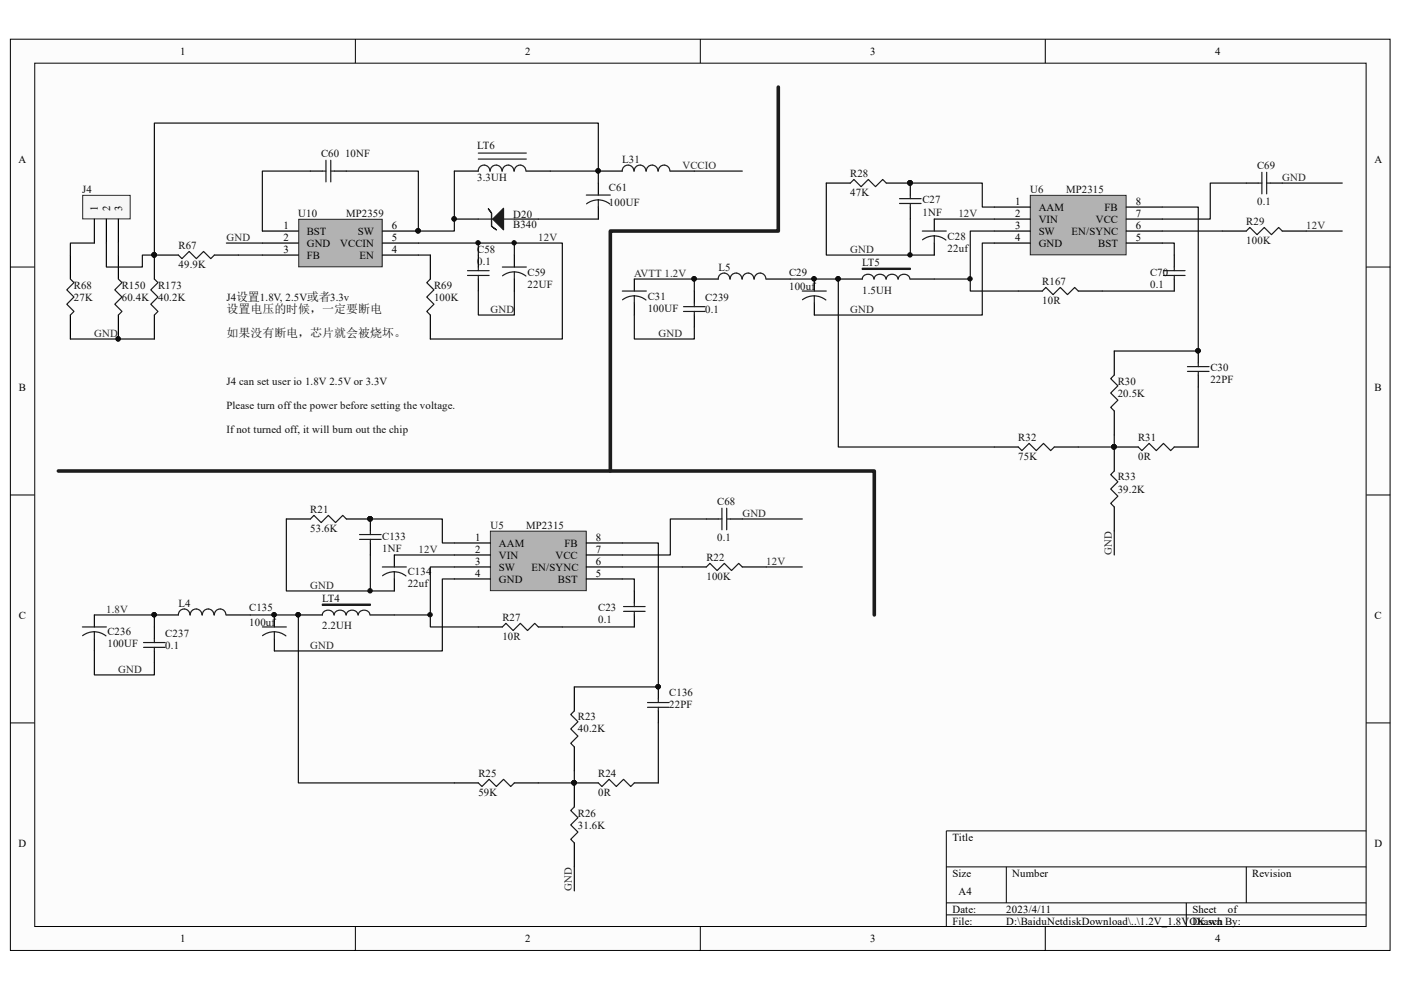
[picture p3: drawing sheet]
<svg xmlns="http://www.w3.org/2000/svg" width="297mm" height="210mm" viewBox="0 0 297 210" stroke-linecap="round" stroke-linejoin="round" font-family="sans-serif">
<path d="M2.3 8.4h292.4v193.1h-292.4z" fill="#fcfcfc"/>
<path d="M2.2 8.3h292.5v193.2h-292.5z" fill="none" stroke="#000" stroke-width=".21"/>
<path d="M7.5 13.5h282.1v182.9h-282.1z" fill="#fcfcfc"/>
<g fill="none" stroke="#000" stroke-width=".21">
<path d="M7.4 13.4h282.2v183h-282.2zM75.3 8.3v5.1M148.5 8.3v5.1M221.6 8.3v5.1M2.2 56.6h5.1M289.7 56.6h5.1M2.2 104.9h5.1M289.7 104.9h5.1M2.2 153.3h5.1M289.7 153.3h5.1M289.7 176.2h-89.1v20.3M75.3 196.5v5.1"/>
<path d="M148.5 196.5v5.1M200.6 183.8h89.1M200.6 191.4h89.1M200.6 194h89.1M213.4 183.8v7.6M221.6 196.5v5.1M251.5 191.4v5.1M264.2 183.8v7.6"/>
</g>
<g fill="none" stroke="#000" stroke-width=".25">
<path d="M175.2 38.8h5.1M187.9 38.8h5.1v2.6M264.2 38.8h2.6M269.3 38.8h2.6M134.5 59.2v2.5M147.2 59.2h5.1M162.5 59.2h5.1M172.7 59.2v2.5M177.7 59.2h5.1M193 43.9v2.5M193 59.2h5.1M198.1 46.4v2.6"/>
<path d="M198.1 51.5v2.6M249 54.1v2.5M249 59.2v2.5M259.1 49h5.1M271.9 49h5M134.5 64.2v2.6M147.2 61.7v2.5M147.2 66.8v2.5M172.7 64.2v2.6M215.9 61.7h5.1M228.6 61.7h5.1M236.2 74.4v5.1"/>
<path d="M210.8 94.8h5.1M223.5 94.8h5.1M236.2 87.1v5.1M241.3 94.8h-5.1v5.1M249 94.8h5.1M60.7 110h5.1M73.4 110h5.1v2.6M78.5 115.1v2.6M83.6 117.7v2.5M149.8 110h2.5M154.8 110h2.6M236.2 107.5v5.1"/>
<path d="M20 130.4v2.5M20 135.5v2.5M32.7 130.4h5.1M32.7 132.9v2.6M32.7 138v2.6M48 130.4h5.1M58.2 130.4v2.5M58.2 135.5v2.5M63.3 130.4h5M78.5 130.4h5.1M83.6 122.8v2.5M101.4 132.9h5.1"/>
<path d="M114.1 132.9h5.1M134.5 125.3v2.5M134.5 130.4v2.5M144.7 120.2h5.1M157.4 120.2h5.1M121.8 145.6v5.1M121.8 158.4v5.1M96.3 166h5.1M109.1 166h5M121.8 178.7v5.1M126.9 166h-5.1v5.1M134.5 166h5.1"/>
</g>
<g fill="#0e0e0e" stroke="#0e0e0e" stroke-width=".21">
<circle cx="192.9" cy="38.8" r=".47"/>
<circle cx="172.6" cy="59.1" r=".46"/>
<circle cx="192.9" cy="54" r=".47"/>
<circle cx="236.2" cy="94.7" r=".47"/>
<circle cx="147.2" cy="59.1" r=".46"/>
<circle cx="177.7" cy="59.1" r=".46"/>
<circle cx="78.5" cy="110" r=".47"/>
<circle cx="58.1" cy="130.3" r=".47"/>
<circle cx="78.5" cy="125.3" r=".47"/>
<circle cx="121.7" cy="166" r=".47"/>
<circle cx="32.7" cy="130.3" r=".46"/>
<circle cx="63.2" cy="130.3" r=".46"/>
</g>
<g fill="none" stroke="#1c1c1c" stroke-width=".25">
<path d="M180.3 38.8l.7-.7 1.6 1.5 1.5-1.5 1.5 1.5 1.6-1.5 .7 .7M266.8 38.8h.7M267.5 36.5v4.6M268.6 38.8h.7M268.6 36.5v4.6M154.7 59.2a1.23 1.23 0 0 0-1.2-1.3 1.23 1.23 0 0 0-1.2 1.3M157.3 59.2a1.24 1.24 0 0 0-1.3-1.3 1.24 1.24 0 0 0-1.2 1.3M159.8 59.2a1.22 1.22 0 0 0-1.2-1.3 1.22 1.22 0 0 0-1.2 1.3M162.4 59.2a1.22 1.22 0 0 0-1.3-1.3 1.22 1.22 0 0 0-1.2 1.3M182.8 56.9h10.2v.2h-10.2zM182.8 57h10.2M185.3 59.2a1.24 1.24 0 0 0-1.3-1.1 1.24 1.24 0 0 0-1.2 1.1"/>
<path d="M187.8 59.2a1.26 1.26 0 0 0-1.2-1.1 1.26 1.26 0 0 0-1.3 1.1M190.4 59.2a1.24 1.24 0 0 0-1.3-1.1 1.24 1.24 0 0 0-1.2 1.1M190.7 43.1h4.6M190.7 42.1h4.6M192.9 59.2a1.24 1.24 0 0 0-1.2-1.1 1.24 1.24 0 0 0-1.2 1.1M193 41.4v.7M193 43.1v.8M195.5 49h5.1M195.6 50.8l1.4-.6 1.1-.2 1.5 .3 .9 .6M198.1 50v1.5M246.7 58.4h4.6M246.7 57.4h4.6"/>
<path d="M249 56.6v.8M249 58.4v.8M264.2 49l.8-.8 1.5 1.6 1.5-1.6 1.6 1.6 1.5-1.6 .8 .8M131.9 61.7h5.1M134.5 62.7v1.5M134.5 62.7l1 .2 1.5 .7M134.5 62.7l-1.1 .2-1.4 .7M144.9 66h4.6M144.9 65h4.6M147.2 64.2v.8M147.2 66v.8M170.1 61.7h5.1"/>
<path d="M172.6 62.7l1.6 .4 .9 .5M172.6 62.7l-1.1 .2-1.4 .7M172.7 62.7v1.5M221 61.7l.7-.8 1.6 1.6 1.5-1.6 1.5 1.6 1.6-1.6 .7 .8M236.2 79.5l-.7 .8 1.5 1.5-1.5 1.5 1.5 1.6-1.5 1.5 .7 .7M215.9 94.8l.8 .7 1.5-1.5 1.5 1.5 1.5-1.5 1.6 1.5 .7-.7M236.2 99.9l-.7 .7 1.5 1.5-1.5 1.6 1.5 1.5-1.5 1.5 .7 .8M241.3 94.8l.8 .7 1.5-1.5 1.6 1.5 1.5-1.5 1.5 1.5 .8-.7M65.8 110l.8-.7 1.5 1.5 1.5-1.5 1.5 1.5 1.6-1.5 .7 .7M76.2 114.4h4.6M76.2 113.3h4.6M78.5 112.6v.7"/>
<path d="M78.5 114.4v.7M152.3 110h.8M153.1 107.7v4.6M154.1 110h.7M154.1 107.7v4.6M17.5 132.9h5.1M17.5 134.8l1.4-.7 1.1-.1 1.6 .3 .9 .5M20 133.9v1.6M30.4 137.3h4.6M30.4 136.2h4.6M32.7 135.5v.7M32.7 137.3v.7"/>
<path d="M40.3 130.4a1.22 1.22 0 0 0-1.3-1.3 1.22 1.22 0 0 0-1.2 1.3M42.8 130.4a1.24 1.24 0 0 0-1.2-1.3 1.24 1.24 0 0 0-1.3 1.3M45.3 130.4a1.22 1.22 0 0 0-1.2-1.3 1.22 1.22 0 0 0-1.2 1.3M47.9 130.4a1.22 1.22 0 0 0-1.2-1.3 1.22 1.22 0 0 0-1.2 1.3M55.6 132.9h5.1M58.2 134l1.5 .3 .9 .5M58.2 134l-1.1 .1-1.4 .7M58.2 133.9v1.6M68.3 128.1h10.2v.2h-10.2zM68.3 128.2h10.2M70.8 130.4a1.24 1.24 0 0 0-1.2-1 1.24 1.24 0 0 0-1.3 1M73.3 130.4a1.26 1.26 0 0 0-1.2-1 1.26 1.26 0 0 0-1.2 1"/>
<path d="M75.9 130.4a1.24 1.24 0 0 0-1.2-1 1.24 1.24 0 0 0-1.3 1M78.4 130.4a1.24 1.24 0 0 0-1.2-1 1.24 1.24 0 0 0-1.2 1M81.1 120.2h5.1M83.6 121.2v1.6M83.6 121.2l1.1 .2 1.4 .7M83.6 121.2l-1.1 .2-1.4 .7M106.5 132.9l.8-.7 1.5 1.5 1.5-1.5 1.5 1.5 1.6-1.5 .7 .7M132.2 129.6h4.6M132.2 128.6h4.6M134.5 127.8v.8M134.5 129.6v.8M149.8 120.2l.7-.8 1.5 1.6 1.6-1.6 1.5 1.6 1.5-1.6 .8 .8"/>
<path d="M121.8 150.7l-.8 .8 1.5 1.5-1.5 1.5 1.5 1.6-1.5 1.5 .8 .8M101.4 166l.8 .8 1.5-1.6 1.5 1.6 1.6-1.6 1.5 1.6 .8-.8M121.8 171.1l-.8 .7 1.5 1.6-1.5 1.5 1.5 1.5-1.5 1.6 .8 .7M126.9 166l.7 .8 1.5-1.6 1.6 1.6 1.5-1.6 1.5 1.6 .8-.8"/>
</g>
<g fill="none" stroke="#0e0e0e" stroke-width=".25">
<path d="M175.2 38.8v15.3h22.9M264.2 38.8h-7.6v7.6h-10.2M193 46.4v7.7M198.1 46.4h12.7M210.8 51.5h-2.5v15.3h-35.6M246.4 51.5h2.6v2.6M246.4 49h12.7M276.9 49h7.7M134.5 66.8v5.1h12.7v-2.6M60.7 110v15.3h22.9M78.5 117.7v7.6M83.6 117.7h12.7"/>
<path d="M149.8 110h-7.7v7.7h-10.2M20 138v5.1h12.7v-2.5M96.3 122.8h-2.5v15.2h-35.6M131.9 122.8h2.6v2.5M131.9 120.2h12.8M162.5 120.2h7.6"/>
</g>
<path d="M218.5 41.5h20.3v12.5h-20.3z" fill="#b2b2b2"/>
<path d="M218.4 41.4h20.4v12.6h-20.4z" fill="none" stroke="#262626" stroke-width=".21"/>
<path d="M210.8 43.9h7.6M210.8 46.4h7.6M210.8 49h7.6M210.8 51.5h7.6M238.8 43.9h7.6M238.8 46.4h7.6M238.8 49h7.6M238.8 51.5h7.6" fill="none" stroke="#000" stroke-width=".25"/>
<path d="M104.1 112.7h20.2v12.5h-20.2z" fill="#b2b2b2"/>
<path d="M104 112.6h20.3v12.6h-20.3z" fill="none" stroke="#262626" stroke-width=".21"/>
<path d="M254.1 74.4v2.6M254.1 79.5v2.6M96.3 115.1h7.7M96.3 117.7h7.7M124.3 115.1h7.6M124.3 117.7h7.6M96.3 120.2h7.7M96.3 122.8h7.7M124.3 120.2h7.6M124.3 122.8h7.6M139.6 145.6v2.6M139.6 150.7v2.6" fill="none" stroke="#000" stroke-width=".25"/>
<g fill="#0e0e0e" stroke="#0e0e0e" stroke-width=".21">
<circle cx="139.5" cy="145.6" r=".46"/>
<circle cx="254" cy="74.4" r=".47"/>
</g>
<path d="M251.8 78.7h4.5M251.8 77.7h4.5M254.1 77v.7M254.1 78.7v.8M137.3 150h4.6M137.3 149h4.6M139.6 148.2v.8M139.6 150v.7" fill="none" stroke="#1c1c1c" stroke-width=".25"/>
<path d="M254.1 82.1v12.7M236.2 112.6v5.1M139.6 153.3v12.7M121.8 183.8v5.1" fill="none" stroke="#0e0e0e" stroke-width=".25"/>
<path d="M63.4 46.6h17.6v10h-17.6z" fill="#b2b2b2"/>
<path d="M63.3 46.5h17.7v10.1h-17.7z" fill="none" stroke="#262626" stroke-width=".21"/>
<g fill="none" stroke="#000" stroke-width=".25">
<path d="M65.8 36.3h2.5M70.9 36.3h2.5M14.9 54.1v5.1M37.8 54.1h-5.1v5.1M45.5 54.1h5M55.6 49h7.7M55.6 51.5h7.7M55.6 54.1h7.7M81.1 49h7.6M81.1 51.5h7.6M81.1 54.1h7.6M14.9 66.8v5.1"/>
<path d="M32.7 66.8v5.1"/>
</g>
<g fill="#0e0e0e" stroke="#0e0e0e" stroke-width=".21">
<circle cx="88.6" cy="48.9" r=".47"/>
<circle cx="32.7" cy="54" r=".46"/>
</g>
<path d="M68.3 36.3h.8M69.1 34v4.6M70.1 36.3h.8M70.1 34v4.6M14.9 59.2l.8 .7-1.5 1.6 1.5 1.5-1.5 1.5 1.5 1.5-.8 .8M32.7 59.2l.8 .7-1.5 1.6 1.5 1.5-1.5 1.5 1.5 1.5-.8 .8M37.8 54.1l.8 .7 1.5-1.5 1.5 1.5 1.6-1.5 1.5 1.5 .8-.7" fill="none" stroke="#1c1c1c" stroke-width=".25"/>
<path d="M65.8 36.3h-10.2v12.7M50.5 54.1h5.1" fill="none" stroke="#0e0e0e" stroke-width=".25"/>
<path d="M17.6 41.5h10v4.9h-10z" fill="#f5f5f5"/>
<path d="M17.5 41.4h10.1v5h-10.1z" fill="none" stroke="#262626" stroke-width=".21"/>
<g fill="none" stroke="#000" stroke-width=".25">
<path d="M96.3 36.3h5.1M111.6 36.3h5.1M126.9 38.8v2.6M20 46.4v5.1M22.6 46.4v5.1M25.1 46.4v5.1M91.2 54.1v5.1M96.3 46.4h5.1M101.4 54.1v2.5M101.4 59.2v2.5M109.1 54.1v2.5M109.1 59.2v2.5"/>
<path d="M109.1 46.4h5M126.9 43.9v2.5M91.2 66.8v5.1"/>
</g>
<path d="M88.7 54.1h2.5M101.4 51.5v2.6M14.9 71.9h17.8M101.4 61.7v5.1h7.7v-5.1" fill="none" stroke="#0e0e0e" stroke-width=".25"/>
<g fill="none" stroke="#1c1c1c" stroke-width=".25">
<path d="M101.4 33.7h10.2M101.4 32.5h10.2M103.9 36.3a1.23 1.23 0 0 0-1.3-1.3 1.23 1.23 0 0 0-1.2 1.3M106.4 36.3a1.24 1.24 0 0 0-1.2-1.3 1.24 1.24 0 0 0-1.3 1.3M109 36.3a1.22 1.22 0 0 0-1.3-1.3 1.22 1.22 0 0 0-1.2 1.3M111.5 36.3a1.22 1.22 0 0 0-1.2-1.3 1.22 1.22 0 0 0-1.2 1.3M91.2 59.2l-.7 .7 1.5 1.6-1.5 1.5 1.5 1.5-1.5 1.5 .7 .8M99.1 58.4h4.6M99.1 57.4h4.6M101.4 56.6v.8M101.4 58.4v.8M101.4 46.4h7.7"/>
<path d="M106.5 56.6h5.1M106.5 58.5a4 4 0 0 1 5 0M109.1 57.6v1.6M124.3 41.4h5.1M126.9 42.4v1.5M126.9 42.4l1 .1 1.4 .8M126.9 42.4l-1.1 .1-1.4 .7"/>
</g>
<g fill="#0e0e0e" stroke="#0e0e0e" stroke-width=".21">
<circle cx="101.4" cy="51.5" r=".47"/>
<circle cx="96.3" cy="46.4" r=".46"/>
</g>
<path d="M104.5 46.4l2.3-2.2v4.5z" fill="#1c1c1c"/>
<path d="M134.4 36.3a1.23 1.23 0 0 0-1.2-1.3 1.23 1.23 0 0 0-1.3 1.3M136.9 36.3a1.24 1.24 0 0 0-1.2-1.3 1.24 1.24 0 0 0-1.2 1.3M139.5 36.3a1.22 1.22 0 0 0-1.2-1.3 1.22 1.22 0 0 0-1.3 1.3M142 36.3a1.22 1.22 0 0 0-1.2-1.3 1.22 1.22 0 0 0-1.2 1.3M25.1 59.2l.8 .7-1.6 1.6 1.6 1.5-1.6 1.5 1.6 1.5-.8 .8M103.5 44.2l.7 1v2.8l1 .7-1-.7v-2.8zM104.5 46.4l2.3-2.2v4.5z" fill="none" stroke="#1c1c1c" stroke-width=".25"/>
<g fill="#0e0e0e" stroke="#0e0e0e" stroke-width=".21">
<circle cx="96.3" cy="46.4" r=".46"/>
<circle cx="126.8" cy="36.2" r=".46"/>
<circle cx="25" cy="71.8" r=".46"/>
<circle cx="192.9" cy="38.8" r=".47"/>
<circle cx="177.7" cy="59.1" r=".46"/>
<circle cx="254" cy="74.4" r=".47"/>
<circle cx="236.2" cy="94.7" r=".47"/>
<circle cx="205.7" cy="59.1" r=".47"/>
<circle cx="147.2" cy="59.1" r=".46"/>
<circle cx="78.5" cy="110" r=".47"/>
<circle cx="63.2" cy="130.3" r=".46"/>
<circle cx="139.5" cy="145.6" r=".46"/>
<circle cx="121.7" cy="166" r=".47"/>
<circle cx="91.2" cy="130.3" r=".47"/>
<circle cx="32.7" cy="130.3" r=".46"/>
<circle cx="88.6" cy="48.9" r=".47"/>
<circle cx="109" cy="51.5" r=".46"/>
<circle cx="32.7" cy="54" r=".46"/>
</g>
<g fill="none" stroke="#0e0e0e" stroke-width=".25">
<path d="M73.4 36.3h15.3v12.7h7.6v-12.7M116.7 36.3h10.2M126.9 38.8v-12.7h-94.2v28h-2.5v2.5h-7.6v-5.1M147.2 36.3h10.2M193 38.8h15.3v5.1h2.5M271.9 38.8h12.7M20 51.5h-5.1v2.6M25.1 51.5v2.6M48 51.5h7.6M88.7 51.5h30.5v20.4h-28M109.1 51.5v2.6M114.1 46.4h12.8"/>
<path d="M134.5 59.2h12.7v2.5M167.6 59.2h10.1v35.6h33.1M198.1 59.2h7.6M210.8 49h-5.1v12.7h10.2M246.4 43.9h7.7v30.5h-17.9M233.7 61.7h15.3M236.2 92.2v2.6h-7.6M78.5 110h15.3v5.1h2.5M131.9 115.1h7.7v30.5h-17.8M157.4 110h12.7M20 130.4h12.7v2.5M53.1 130.4h10.2v35.6h33"/>
<path d="M83.6 130.4h7.6M96.3 120.2h-5.1v12.7h10.2M119.2 132.9h15.3M121.8 163.5v2.5h-7.7"/>
</g>
<path d="M126.9 36.3h5M142.1 36.3h5.1M25.1 54.1v5.1M25.1 66.8v5.1" fill="none" stroke="#000" stroke-width=".25"/>
<path d="M165 18.5v30.5h-35.6v50.9M12.4 99.9h173v30.5" fill="none" stroke="#1c1c1c" stroke-width=".76"/>
<g font-size="2.5" fill="#0e0e0e">
<text x="48" y="66.3">设置电压的时候，一定要断电</text>
<text x="48" y="71.4">如果没有断电，芯片就会被烧坏。</text>
</g>
<g font-size="2.3">
<text x="38.2" y="11.6">1</text>
<text x="111.3" y="11.6">2</text>
<text x="184.5" y="11.6">3</text>
<text x="257.6" y="11.6">4</text>
<text x="3.9" y="34.5">A</text>
<text x="291.4" y="34.5">A</text>
<text x="20.7" y="44.6" transform="rotate(-90 20.7 44.6)">1</text>
<text x="23.4" y="44.6" transform="rotate(-90 23.4 44.6)">2</text>
<text x="25.9" y="44.6" transform="rotate(-90 25.9 44.6)">3</text>
<text x="215.2" y="43.4">1</text>
<text x="215.2" y="46">2</text>
<text x="220.2" y="44.7">AAM</text>
<text x="220.2" y="47.3">VIN</text>
<text x="232.3" y="47.3">VCC</text>
<text x="234.2" y="44.7">FB</text>
<text x="240.8" y="46">7</text>
<text x="240.8" y="43.4">8</text>
<text x="60.1" y="48.5">1</text>
<text x="60.1" y="51.1">2</text>
<text x="60.1" y="53.6">3</text>
<text x="65" y="49.8">BST</text>
<text x="65" y="52.3">GND</text>
<text x="72.1" y="52.3">VCCIN</text>
<text x="75.9" y="49.8">SW</text>
<text x="83.1" y="53.6">4</text>
<text x="83.1" y="51.1">5</text>
<text x="83.1" y="48.5">6</text>
<text x="215.2" y="48.5">3</text>
<text x="215.2" y="51.1">4</text>
<text x="220.2" y="49.8">SW</text>
<text x="220.2" y="52.3">GND</text>
<text x="227.2" y="49.8">EN/SYNC</text>
<text x="232.8" y="52.3">BST</text>
<text x="240.8" y="51.1">5</text>
<text x="240.8" y="48.5">6</text>
<text x="65" y="54.9">FB</text>
<text x="76.2" y="54.9">EN</text>
<text x="4" y="82.8">B</text>
<text x="291.4" y="82.8">B</text>
<text x="100.8" y="114.7">1</text>
<text x="100.8" y="117.2">2</text>
<text x="100.8" y="119.7">3</text>
<text x="105.7" y="115.9">AAM</text>
<text x="105.7" y="118.5">VIN</text>
<text x="117.8" y="118.5">VCC</text>
<text x="119.7" y="115.9">FB</text>
<text x="126.3" y="119.7">6</text>
<text x="126.3" y="117.2">7</text>
<text x="126.3" y="114.7">8</text>
<text x="100.8" y="122.3">4</text>
<text x="105.7" y="121">SW</text>
<text x="105.7" y="123.5">GND</text>
<text x="112.7" y="121">EN/SYNC</text>
<text x="118.3" y="123.5">BST</text>
<text x="126.3" y="122.3">5</text>
<text x="4" y="131.2">C</text>
<text x="291.4" y="131.2">C</text>
<text x="3.9" y="179.5">D</text>
<text x="201.9" y="178.2">Title</text>
<text x="291.4" y="179.5">D</text>
<text x="201.9" y="185.9">Size</text>
<text x="214.6" y="185.9">Number</text>
<text x="265.5" y="185.9">Revision</text>
<text x="203.2" y="189.7">A4</text>
<text x="201.9" y="193.5">Date:</text>
<text x="201.9" y="196">File:</text>
<text x="213.4" y="193.5">2023/4/11</text>
<text x="213.4" y="196">D:\BaiduNetdiskDownload\..\1.2V_1.8VOK.sch</text>
<text x="252.8" y="193.5">Sheet</text>
<text x="252.8" y="196">Drawn By:</text>
<text x="260.3" y="193.5">of</text>
<text x="38.2" y="199.8">1</text>
<text x="111.3" y="199.8">2</text>
<text x="184.5" y="199.8">3</text>
<text x="257.6" y="199.8">4</text>
</g>
<g font-size="2.3" fill="#0e0e0e">
<text x="68.1" y="33.2">C60</text>
<text x="73.2" y="33.2">10NF</text>
<text x="101.2" y="31.7">LT6</text>
<text x="131.9" y="34.5">L31</text>
<text x="266.5" y="35.7">C69</text>
<text x="17.4" y="40.8">J4</text>
<text x="101.2" y="38.3">3.3UH</text>
<text x="129.1" y="40.6">C61</text>
<text x="180.3" y="37.5">R28</text>
<text x="180.3" y="41.6">47K</text>
<text x="218.4" y="40.8">U6</text>
<text x="226.1" y="40.8">MP2315</text>
<text x="63.2" y="46">U10</text>
<text x="73.4" y="46">MP2359</text>
<text x="108.8" y="46.2">D20</text>
<text x="129.1" y="43.7">100UF</text>
<text x="195.6" y="43.1">C27</text>
<text x="195.6" y="45.7">1NF</text>
<text x="264.2" y="47.8">R29</text>
<text x="266.5" y="43.4">0.1</text>
<text x="37.8" y="52.8">R67</text>
<text x="101.2" y="53.6">C58</text>
<text x="108.8" y="48.3">B340</text>
<text x="200.9" y="50.8">C28</text>
<text x="200.9" y="53.4">22uf</text>
<text x="264.2" y="51.8">100K</text>
<text x="37.8" y="56.9">49.9K</text>
<text x="101.2" y="56.1">0.1</text>
<text x="111.8" y="58.4">C59</text>
<text x="152.3" y="57.4">L5</text>
<text x="167.3" y="58.4">C29</text>
<text x="182.8" y="56.4">LT5</text>
<text x="243.8" y="58.4">C70</text>
<text x="15.7" y="61.2">R68</text>
<text x="15.7" y="63.8">27K</text>
<text x="25.8" y="61.2">R150</text>
<text x="25.8" y="63.8">60.4K</text>
<text x="33.5" y="61.2">R173</text>
<text x="33.5" y="63.8">40.2K</text>
<text x="48" y="63.8">J4设置1.8V, 2.5V或者3.3v</text>
<text x="92" y="61.2">R69</text>
<text x="92" y="63.8">100K</text>
<text x="111.8" y="61">22UF</text>
<text x="137.3" y="63.5">C31</text>
<text x="149.5" y="63.8">C239</text>
<text x="167.3" y="61.5">100uf</text>
<text x="182.8" y="62.2">1.5UH</text>
<text x="221" y="60.5">R167</text>
<text x="221" y="64.5">10R</text>
<text x="243.8" y="61">0.1</text>
<text x="137.3" y="66.1">100UF</text>
<text x="149.5" y="66.3">0.1</text>
<text x="48" y="81.5">J4 can set user io 1.8V 2.5V or 3.3V</text>
<text x="237" y="81.5">R30</text>
<text x="256.6" y="78.8">C30</text>
<text x="256.6" y="81.3">22PF</text>
<text x="48" y="86.6">Please turn off the power before setting the voltage.</text>
<text x="237" y="84.1">20.5K</text>
<text x="48" y="91.7">If not turned off, it will burn out the chip</text>
<text x="215.9" y="93.5">R32</text>
<text x="241.3" y="93.5">R31</text>
<text x="215.9" y="97.6">75K</text>
<text x="237" y="101.9">R33</text>
<text x="241.3" y="97.6">0R</text>
<text x="152.1" y="107">C68</text>
<text x="237" y="104.5">39.2K</text>
<text x="65.8" y="108.8">R21</text>
<text x="65.8" y="112.9">53.6K</text>
<text x="104" y="112.1">U5</text>
<text x="111.6" y="112.1">MP2315</text>
<text x="81" y="114.4">C133</text>
<text x="81" y="116.9">1NF</text>
<text x="149.8" y="119">R22</text>
<text x="152.1" y="114.7">0.1</text>
<text x="86.4" y="122">C134</text>
<text x="86.4" y="124.6">22uf</text>
<text x="149.8" y="123">100K</text>
<text x="37.8" y="128.6">L4</text>
<text x="52.8" y="129.6">C135</text>
<text x="68.3" y="127.6">LT4</text>
<text x="106.5" y="131.7">R27</text>
<text x="126.8" y="129.6">C23</text>
<text x="22.8" y="134.7">C236</text>
<text x="22.8" y="137.3">100UF</text>
<text x="35.1" y="135">C237</text>
<text x="35.1" y="137.5">0.1</text>
<text x="52.8" y="132.7">100uf</text>
<text x="68.3" y="133.4">2.2UH</text>
<text x="106.5" y="135.7">10R</text>
<text x="126.8" y="132.2">0.1</text>
<text x="141.9" y="147.7">C136</text>
<text x="122.5" y="152.8">R23</text>
<text x="122.5" y="155.3">40.2K</text>
<text x="141.9" y="150.2">22PF</text>
<text x="101.4" y="164.8">R25</text>
<text x="126.8" y="164.8">R24</text>
<text x="101.4" y="168.8">59K</text>
<text x="122.5" y="173.2">R26</text>
<text x="126.8" y="168.8">0R</text>
<text x="122.5" y="175.7">31.6K</text>
</g>
<g font-size="2.3" fill="#262626">
<text x="144.7" y="35.7">VCCIO</text>
<text x="271.9" y="38.3">GND</text>
<text x="203.2" y="46">12V</text>
<text x="48" y="51.1">GND</text>
<text x="114.1" y="51.1">12V</text>
<text x="180.3" y="53.6">GND</text>
<text x="276.9" y="48.5">12V</text>
<text x="134.5" y="58.7">AVTT 1.2V</text>
<text x="20" y="71.4">GND</text>
<text x="104" y="66.3">GND</text>
<text x="139.6" y="71.4">GND</text>
<text x="180.3" y="66.3">GND</text>
<text x="157.4" y="109.6">GND</text>
<text x="88.7" y="117.2">12V</text>
<text x="162.5" y="119.7">12V</text>
<text x="235.7" y="117.7" transform="rotate(-90 235.7 117.7)">GND</text>
<text x="65.8" y="124.8">GND</text>
<text x="22.5" y="129.9">1.8V</text>
<text x="65.8" y="137.5">GND</text>
<text x="25.1" y="142.6">GND</text>
<text x="121.2" y="188.9" transform="rotate(-90 121.2 188.9)">GND</text>
</g>
</svg>
